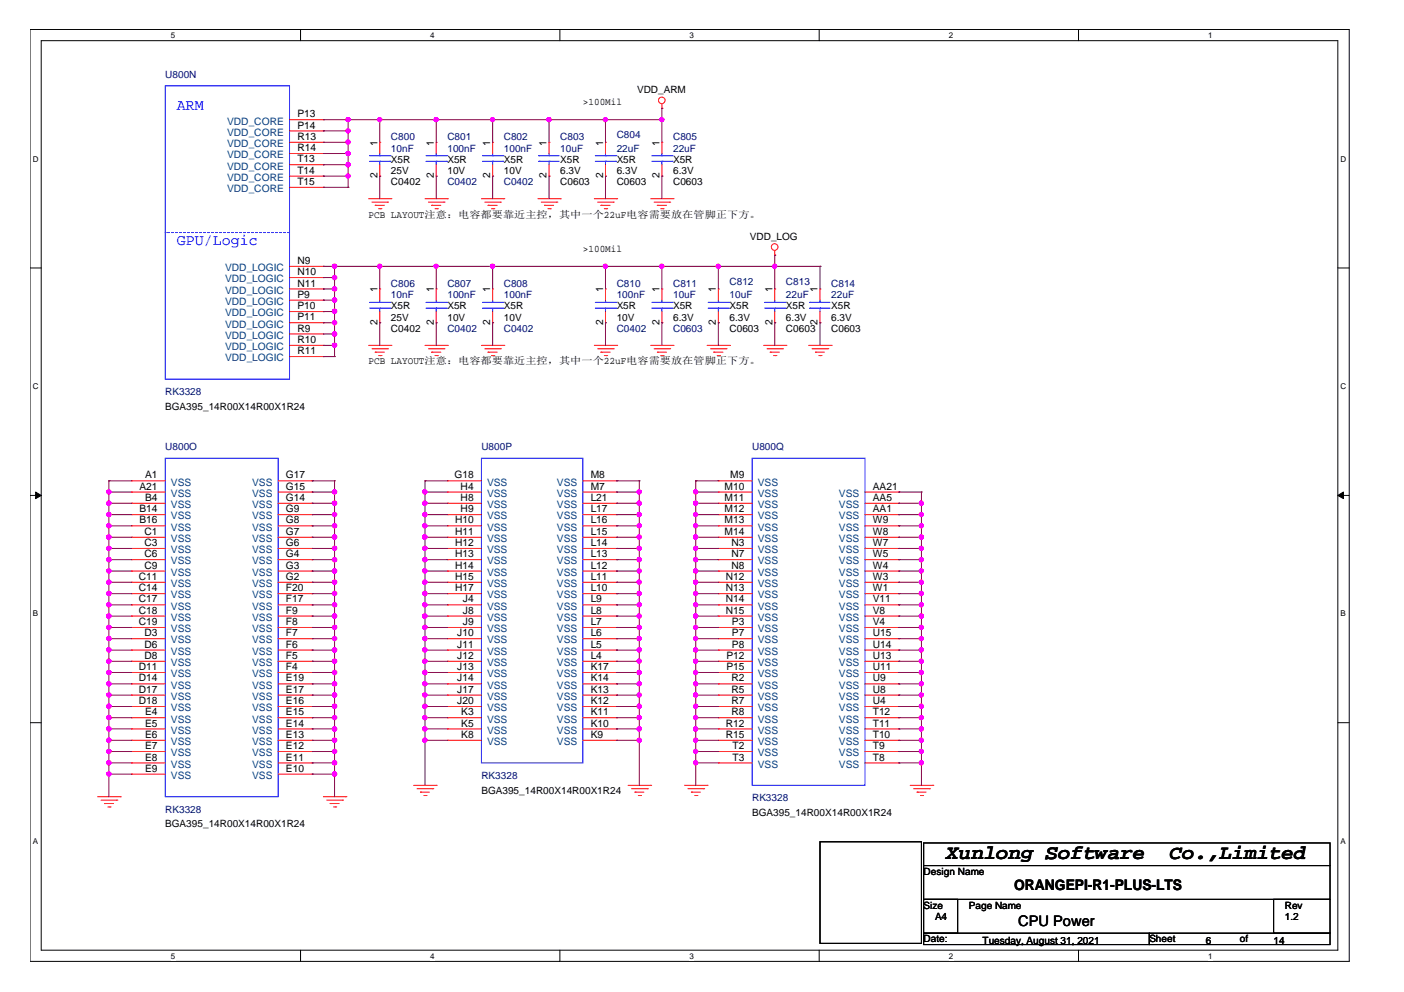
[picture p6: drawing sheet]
<svg xmlns="http://www.w3.org/2000/svg" width="297mm" height="210mm" viewBox="0 0 297 210" stroke-linecap="round" stroke-linejoin="round" font-family="sans-serif">
<path d="M6.3 6.2h279.2v197.2h-279.2zM8.7 8.6h274.3v192.5h-274.3z" fill="none" stroke="#000" stroke-width=".21"/>
<g fill="#fff">
<path d="M36.2 6.5h.9v1.9h-.9z"/>
<path d="M36.2 201.3h.9v1.9h-.9z"/>
</g>
<path d="M63.6 6.2v2.4M63.6 201.1v2.3" fill="none" stroke="#000" stroke-width=".21"/>
<g fill="#fff">
<path d="M91 6.5h.9v1.9h-.9z"/>
<path d="M91 201.3h.9v1.9h-.9z"/>
</g>
<path d="M118.4 6.2v2.4M118.4 201.1v2.3" fill="none" stroke="#000" stroke-width=".21"/>
<g fill="#fff">
<path d="M145.9 6.5h.9v1.9h-.9z"/>
<path d="M145.9 201.3h.9v1.9h-.9z"/>
</g>
<path d="M173.3 6.2v2.4M173.3 201.1v2.3" fill="none" stroke="#000" stroke-width=".21"/>
<g fill="#fff">
<path d="M200.7 6.5h1v1.9h-1z"/>
<path d="M200.7 201.3h1v1.9h-1z"/>
</g>
<path d="M228.2 6.2v2.4M228.2 201.1v2.3" fill="none" stroke="#000" stroke-width=".21"/>
<g fill="#fff">
<path d="M255.6 6.5h.9v1.9h-.9z"/>
<path d="M255.6 201.3h.9v1.9h-.9z"/>
<path d="M6.9 32.7h1.3v1.9h-1.3z"/>
<path d="M283.6 32.7h1.3v1.9h-1.3z"/>
<path d="M6.9 80.7h1.3v1.9h-1.3z"/>
<path d="M283.6 80.7h1.3v1.9h-1.3z"/>
</g>
<path d="M6.3 56.7h2.4M283 56.7h2.4" fill="none" stroke="#000" stroke-width=".21"/>
<g fill="#fff">
<path d="M6.9 128.9h1.2v1.9h-1.2z"/>
<path d="M283.6 128.9h1.2v1.9h-1.2z"/>
</g>
<path d="M6.3 104.8h2.4M283 104.8h2.4" fill="none" stroke="#000" stroke-width=".21"/>
<g fill="#000" stroke="#000" stroke-width=".21">
<path d="M7.5 104.1l1.2 .7-1.2 .7z" fill-rule="evenodd"/>
<path d="M283 104.8l1.2-.7v1.4z" fill-rule="evenodd"/>
</g>
<g fill="#fff">
<path d="M6.9 177h1.2v1.9h-1.2z"/>
<path d="M283.6 177h1.2v1.9h-1.2z"/>
</g>
<path d="M6.3 152.9h2.4M283 152.9h2.4M173.5 178.1h21.4v21.5h-21.4zM195.4 178.4h86v4.7h-86zM195.4 183.1h86v7.2h-86zM195.4 190.3h7.2v7.2h-7.2zM195.4 197.5h47.8v2.4h-47.8zM243.2 197.5h38.2v2.4h-38.2zM269.5 190.3h11.9v7.2h-11.9z" fill="none" stroke="#000" stroke-width=".21"/>
<g fill="none" stroke="#f00" stroke-width=".21">
<path d="M61.3 25.3h7.1M61.3 27.7h7.1M61.3 30.1h7.1M61.3 32.5h7.1M61.3 34.9h7.1M61.3 37.3h7.1M61.3 39.6h7.1M68.4 25.3h.1M68.4 27.7h.1M68.4 30.1h.1M68.4 32.5h.1M68.4 34.9h.1"/>
<path d="M68.4 37.3h.1M68.4 39.6h.1M80.3 30.1h.1M80.3 37.3h.1M80.3 30.1v2.4M80.3 34.9v2.4M92.3 30.1h.1M92.3 37.3h.1M92.3 30.1v2.4M92.3 34.9v2.4M104.2 30.1h.1M104.2 37.3h.1"/>
<path d="M104.2 30.1v2.4M104.2 34.9v2.4M116.2 30.1h.1M116.2 37.3h.1M116.2 30.1v2.4M116.2 34.9v2.4M128.1 30.1h.1M128.1 37.3h.1M128.1 30.1v2.4M128.1 34.9v2.4M140 22.9h.1M140 30.1h.1"/>
<path d="M140 37.3h.1M140 22v.9M140 30.1v2.4M140 34.9v2.4M61.3 56.4h7.1M61.3 58.7h7.1M68.4 56.4h.1M68.4 58.7h.1M78 42.1h4.7M78.7 42.8h3.3M79.4 43.4h.1M79.4 43.4h1.9"/>
<path d="M80.1 44.2h.5M80.6 44.2h.1M82 42.8h.1M82.7 42.1h.1M89.9 42.1h4.8M90.6 42.8h3.3M91.3 43.4h.1M91.3 43.4h2M92 44.2h.5M92.5 44.2h.1M93.9 42.8h.1M94.7 42.1h.1"/>
<path d="M101.9 42.1h4.7M102.6 42.8h3.3M103.3 43.4h.1M103.3 43.4h1.9M104 44.2h.5M104.5 44.2h.1M105.9 42.8h.1M106.6 42.1h.1M113.8 42.1h4.7M114.5 42.8h3.3M115.2 43.4h.1M115.2 43.4h1.9"/>
<path d="M115.9 44.2h.5M116.4 44.2h.1M117.8 42.8h.1M118.5 42.1h.1M125.7 42.1h4.8M126.4 42.8h3.4M127.1 43.4h.1M127.1 43.4h2M127.8 44.2h.6M128.4 44.2h.1M129.8 42.8h.1M130.5 42.1h.1"/>
<path d="M137.7 42.1h4.7M138.4 42.8h3.3M139.1 43.4h.1M139.1 43.4h1.9M139.8 44.2h.5M140.3 44.2h.1M141.7 42.8h.1M142.4 42.1h.1M163.9 54h.1M163.9 53v1M61.3 73.1h7.1M61.3 61.1h7.1"/>
<path d="M61.3 63.5h7.1M61.3 65.9h7.1M61.3 68.3h7.1M61.3 70.7h7.1M61.3 75.5h7.1M68.4 61.1h.1M68.4 63.5h.1M68.4 65.9h.1M68.4 68.3h.1M68.4 70.7h.1M68.4 73.1h.1M68.4 75.5h.1"/>
<path d="M78 73.1h4.7M78.7 73.8h3.3M79.4 74.5h.1M79.4 74.5h1.9M80.1 75.2h.5M80.3 61.1h.1M80.3 68.3h.1M80.3 61.1v2.4M80.3 65.9v2.4M80.6 75.2h.1M82 73.8h.1M82.7 73.1h.1"/>
<path d="M89.9 73.1h4.8M90.6 73.8h3.3M91.3 74.5h.1M91.3 74.5h2M92 75.2h.5M92.3 61.1h.1M92.3 68.3h.1M92.3 61.1v2.4M92.3 65.9v2.4M92.5 75.2h.1M93.9 73.8h.1M94.7 73.1h.1"/>
<path d="M101.9 73.1h4.7M102.6 73.8h3.3M103.3 74.5h.1M103.3 74.5h1.9M104 75.2h.5M104.2 61.1h.1M104.2 68.3h.1M104.2 61.1v2.4M104.2 65.9v2.4M104.5 75.2h.1M105.9 73.8h.1M106.6 73.1h.1"/>
<path d="M125.7 73.1h4.8M126.4 73.8h3.4M127.1 74.5h.1M127.1 74.5h2M127.8 75.2h.6M128.1 61.1h.1M128.1 68.3h.1M128.1 61.1v2.4M128.1 65.9v2.4M128.4 75.2h.1M129.8 73.8h.1M130.5 73.1h.1"/>
<path d="M137.7 73.1h4.7M138.4 73.8h3.3M139.1 74.5h.1M139.1 74.5h1.9M139.8 75.2h.5M140 61.1h.1M140 68.3h.1M140 61.1v2.4M140 65.9v2.4M140.3 75.2h.1M141.7 73.8h.1M142.4 73.1h.1"/>
<path d="M149.6 73.1h4.7M150.3 73.8h3.3M151 74.5h.1M151 74.5h2M151.7 75.2h.5M152 61.1h.1M152 68.3h.1M152 61.1v2.4M152 65.9v2.4M152.2 75.2h.1M153.6 73.8h.1M154.3 73.1h.1"/>
<path d="M161.5 73.1h4.8M162.3 73.8h3.3M162.9 74.5h.1M162.9 74.5h2M163.7 75.2h.5M163.9 61.1h.1M163.9 68.3h.1M163.9 61.1v2.4M163.9 65.9v2.4M164.2 75.2h.1M165.6 73.8h.1M166.3 73.1h.1"/>
<path d="M171.1 73.1h4.8M171.8 73.8h3.3M172.5 74.5h.1M172.5 74.5h1.9M173.2 75.2h.5M173.5 61.1h.1M173.5 68.3h.1M173.5 61.1v2.4M173.5 65.9v2.4M173.7 75.2h.1M175.1 73.8h.1M175.9 73.1h.1"/>
<path d="M27.8 101.7h.1M27.8 104.1h.1M27.8 106.5h.1M27.8 108.9h.1M27.8 111.3h.1M27.8 113.7h.1M27.8 116h.1M27.8 118.4h.1M27.8 101.7h7.2M27.8 104.1h7.2M27.8 106.5h7.2M27.8 108.9h7.2"/>
<path d="M27.8 111.3h7.2M27.8 113.7h7.2M27.8 116h7.2M27.8 118.4h7.2M58.8 101.7h7.2M58.8 104.1h7.2M58.8 106.5h7.2M58.8 108.9h7.2M58.8 111.3h7.2M58.8 113.7h7.2M58.8 116h7.2M58.8 118.4h7.2"/>
<path d="M66 118.4h.1M66 116h.1M66 113.7h.1M66 111.3h.1M66 108.9h.1M66 106.5h.1M66 104.1h.1M66 101.7h.1M94.7 101.7h.1M94.7 104.1h.1M94.7 106.5h.1M94.7 108.9h.1"/>
<path d="M94.7 111.3h.1M94.7 113.7h.1M94.7 116h.1M94.7 118.4h.1M94.7 101.7h7.2M94.7 104.1h7.2M94.7 106.5h7.2M94.7 108.9h7.2M94.7 111.3h7.2M94.7 113.7h7.2M94.7 116h7.2M94.7 118.4h7.2"/>
<path d="M123.3 101.7h7.2M123.3 104.1h7.2M123.3 106.5h7.2M123.3 108.9h7.2M123.3 111.3h7.2M123.3 113.7h7.2M123.3 116h7.2M123.3 118.4h7.2M130.5 118.4h.1M130.5 116h.1M130.5 113.7h.1M130.5 111.3h.1"/>
<path d="M130.5 108.9h.1M130.5 106.5h.1M130.5 104.1h.1M130.5 101.7h.1M152 101.7h.1M152 104.1h.1M152 106.5h.1M152 108.9h.1M152 111.3h.1M152 113.7h.1M152 116h.1M152 118.4h.1"/>
<path d="M152 101.7h7.1M152 104.1h7.1M152 106.5h7.1M152 108.9h7.1M152 111.3h7.1M152 113.7h7.1M152 116h7.1M152 118.4h7.1M183 104.1h7.2M183 106.5h7.2M183 108.9h7.2M183 111.3h7.2"/>
<path d="M183 113.7h7.2M183 116h7.2M183 118.4h7.2M190.2 118.4h.1M190.2 116h.1M190.2 113.7h.1M190.2 111.3h.1M190.2 108.9h.1M190.2 106.5h.1M190.2 104.1h.1M27.8 120.8h.1M27.8 123.2h.1"/>
<path d="M27.8 125.6h.1M27.8 128h.1M27.8 130.4h.1M27.8 132.8h.1M27.8 135.1h.1M27.8 137.6h.1M27.8 139.9h.1M27.8 120.8h7.2M27.8 123.2h7.2M27.8 125.6h7.2M27.8 128h7.2M27.8 130.4h7.2"/>
<path d="M27.8 132.8h7.2M27.8 135.1h7.2M27.8 137.6h7.2M27.8 139.9h7.2M58.8 120.8h7.2M58.8 123.2h7.2M58.8 125.6h7.2M58.8 128h7.2M58.8 130.4h7.2M58.8 132.8h7.2M58.8 135.1h7.2M58.8 137.6h7.2"/>
<path d="M58.8 139.9h7.2M66 139.9h.1M66 137.6h.1M66 135.1h.1M66 132.8h.1M66 130.4h.1M66 128h.1M66 125.6h.1M66 123.2h.1M66 120.8h.1M94.7 120.8h.1M94.7 123.2h.1"/>
<path d="M94.7 125.6h.1M94.7 128h.1M94.7 130.4h.1M94.7 132.8h.1M94.7 135.1h.1M94.7 137.6h.1M94.7 139.9h.1M94.7 120.8h7.2M94.7 123.2h7.2M94.7 125.6h7.2M94.7 128h7.2M94.7 130.4h7.2"/>
<path d="M94.7 132.8h7.2M94.7 135.1h7.2M94.7 137.6h7.2M94.7 139.9h7.2M123.3 120.8h7.2M123.3 123.2h7.2M123.3 125.6h7.2M123.3 128h7.2M123.3 130.4h7.2M123.3 132.8h7.2M123.3 135.1h7.2M123.3 137.6h7.2"/>
<path d="M123.3 139.9h7.2M130.5 139.9h.1M130.5 137.6h.1M130.5 135.1h.1M130.5 132.8h.1M130.5 130.4h.1M130.5 128h.1M130.5 125.6h.1M130.5 123.2h.1M130.5 120.8h.1M152 120.8h.1M152 123.2h.1"/>
<path d="M152 125.6h.1M152 128h.1M152 130.4h.1M152 132.8h.1M152 135.1h.1M152 137.6h.1M152 139.9h.1M152 120.8h7.1M152 123.2h7.1M152 125.6h7.1M152 128h7.1M152 130.4h7.1"/>
<path d="M152 132.8h7.1M152 135.1h7.1M152 137.6h7.1M152 139.9h7.1M183 120.8h7.2M183 123.2h7.2M183 125.6h7.2M183 128h7.2M183 130.4h7.2M183 132.8h7.2M183 135.1h7.2M183 137.6h7.2"/>
<path d="M183 139.9h7.2M190.2 139.9h.1M190.2 137.6h.1M190.2 135.1h.1M190.2 132.8h.1M190.2 130.4h.1M190.2 128h.1M190.2 125.6h.1M190.2 123.2h.1M190.2 120.8h.1M27.8 142.3h.1M27.8 144.7h.1"/>
<path d="M27.8 147.1h.1M27.8 149.5h.1M27.8 151.9h.1M27.8 154.2h.1M27.8 156.6h.1M27.8 159h.1M27.8 142.3h7.2M27.8 144.7h7.2M27.8 147.1h7.2M27.8 149.5h7.2M27.8 151.9h7.2M27.8 154.2h7.2"/>
<path d="M27.8 156.6h7.2M27.8 159h7.2M58.8 142.3h7.2M58.8 144.7h7.2M58.8 147.1h7.2M58.8 149.5h7.2M58.8 151.9h7.2M58.8 154.2h7.2M58.8 156.6h7.2M58.8 159h7.2M66 159h.1M66 156.6h.1"/>
<path d="M66 154.2h.1M66 151.9h.1M66 149.5h.1M66 147.1h.1M66 144.7h.1M66 142.3h.1M94.7 142.3h.1M94.7 144.7h.1M94.7 147.1h.1M94.7 149.5h.1M94.7 151.9h.1M94.7 154.2h.1"/>
<path d="M94.7 156.6h.1M94.7 142.3h7.2M94.7 144.7h7.2M94.7 147.1h7.2M94.7 149.5h7.2M94.7 151.9h7.2M94.7 154.2h7.2M94.7 156.6h7.2M123.3 142.3h7.2M123.3 144.7h7.2M123.3 147.1h7.2M123.3 149.5h7.2"/>
<path d="M123.3 151.9h7.2M123.3 154.2h7.2M123.3 156.6h7.2M130.5 156.6h.1M130.5 154.2h.1M130.5 151.9h.1M130.5 149.5h.1M130.5 147.1h.1M130.5 144.7h.1M130.5 142.3h.1M152 142.3h.1M152 144.7h.1"/>
<path d="M152 147.1h.1M152 149.5h.1M152 151.9h.1M152 154.2h.1M152 156.6h.1M152 159h.1M152 142.3h7.1M152 144.7h7.1M152 147.1h7.1M152 149.5h7.1M152 151.9h7.1M152 154.2h7.1"/>
<path d="M152 156.6h7.1M152 159h7.1M183 142.3h7.2M183 144.7h7.2M183 147.1h7.2M183 149.5h7.2M183 151.9h7.2M183 154.2h7.2M183 156.6h7.2M183 159h7.2M190.2 159h.1M190.2 156.6h.1"/>
<path d="M190.2 154.2h.1M190.2 151.9h.1M190.2 149.5h.1M190.2 147.1h.1M190.2 144.7h.1M190.2 142.3h.1M20.7 168.6h4.7M21.4 169.3h3.3M22.1 170h.1M22.1 170h1.9M22.8 170.7h.5M23.3 170.7h.1"/>
<path d="M24.7 169.3h.1M25.4 168.6h.1M27.8 161.4h.1M27.8 163.8h.1M27.8 161.4h7.2M27.8 163.8h7.2M58.8 161.4h7.2M58.8 163.8h7.2M66 163.8h.1M66 161.4h.1M68.4 168.6h4.8M69.1 169.3h3.4"/>
<path d="M69.8 170h.1M69.8 170h2M70.6 170.7h.4M71 170.7h.1M72.5 169.3h.1M73.2 168.6h.1M87.5 166.2h4.8M88.2 166.9h3.4M88.9 167.6h.1M88.9 167.6h1.9M89.7 168.3h.4M90.1 168.3h.1"/>
<path d="M91.6 166.9h.1M92.3 166.2h.1M132.9 166.2h4.8M133.6 166.9h3.3M134.3 167.6h.1M134.3 167.6h1.9M135 168.3h.5M135.5 168.3h.1M136.9 166.9h.1M137.7 166.2h.1M144.8 166.2h4.8M145.5 166.9h3.4"/>
<path d="M146.3 167.6h.1M146.3 167.6h1.9M147 168.3h.4M147.4 168.3h.1M148.9 166.9h.1M149.6 166.2h.1M152 161.4h.1M152 161.4h7.1M183 161.4h7.2M190.2 161.4h.1M192.6 166.2h4.8M193.3 166.9h3.3"/>
<path d="M194 167.6h.1M194 167.6h1.9M194.7 168.3h.5M195.2 168.3h.1M196.6 166.9h.1M197.4 166.2h.1"/>
<circle cx="140" cy="21.2" r=".7"/>
<circle cx="163.9" cy="52.3" r=".7"/>
</g>
<g fill="none" stroke="#00f" stroke-width=".21">
<path d="M35 18.2h26.3v62h-26.3zM78.2 34.1h4.3M78.2 32.9h4.3M80.3 32.9h.1M80.3 34.1h.1M80.3 32.5v.4M80.3 34.1v.8M82.5 34.1h.1M82.5 32.9h.1M90.1 34.1h4.3M90.1 32.9h4.3M92.3 32.9h.1"/>
<path d="M92.3 34.1h.1M92.3 32.5v.4M92.3 34.1v.8M94.4 34.1h.1M94.4 32.9h.1M102.1 34.1h4.3M102.1 32.9h4.3M104.2 32.9h.1M104.2 34.1h.1M104.2 32.5v.4M104.2 34.1v.8M106.4 34.1h.1"/>
<path d="M106.4 32.9h.1M114 34.1h.1M114 32.9h.1M114 34.1h4.3M114 32.9h4.3M116.2 32.9h.1M116.2 34.1h.1M116.2 32.5v.4M116.2 34.1v.8M125.9 34.1h4.4M125.9 32.9h4.4M128.1 32.9h.1"/>
<path d="M128.1 34.1h.1M128.1 32.5v.4M128.1 34.1v.8M130.3 34.1h.1M130.3 32.9h.1M137.9 34.1h4.3M137.9 32.9h4.3M140 32.9h.1M140 34.1h.1M140 32.5v.4M140 34.1v.8M142.2 34.1h.1"/>
<path d="M142.2 32.9h.1M78.2 65.2h4.3M78.2 64h4.3M80.3 64h.1M80.3 65.2h.1M80.3 63.5v.5M80.3 65.2v.7M82.5 65.2h.1M82.5 64h.1M90.1 65.2h4.3M90.1 64h4.3M92.3 64h.1"/>
<path d="M92.3 65.2h.1M92.3 63.5v.5M92.3 65.2v.7M94.4 65.2h.1M94.4 64h.1M102.1 65.2h4.3M102.1 64h4.3M104.2 64h.1M104.2 65.2h.1M104.2 63.5v.5M104.2 65.2v.7M106.4 65.2h.1"/>
<path d="M106.4 64h.1M125.9 65.2h4.4M125.9 64h4.4M128.1 64h.1M128.1 65.2h.1M128.1 63.5v.5M128.1 65.2v.7M130.3 65.2h.1M130.3 64h.1M137.9 65.2h4.3M137.9 64h4.3M140 64h.1"/>
<path d="M140 65.2h.1M140 63.5v.5M140 65.2v.7M142.2 65.2h.1M142.2 64h.1M149.8 65.2h4.3M149.8 64h4.3M152 64h.1M152 65.2h.1M152 63.5v.5M152 65.2v.7M154.1 65.2h.1"/>
<path d="M154.1 64h.1M161.8 65.2h4.3M161.8 64h4.3M163.9 64h.1M163.9 65.2h.1M163.9 63.5v.5M163.9 65.2v.7M166.1 65.2h.1M166.1 64h.1M171.3 65.2h.1M171.3 64h.1M171.3 65.2h4.3"/>
<path d="M171.3 64h4.3M173.5 64h.1M173.5 65.2h.1M173.5 63.5v.5M173.5 65.2v.7M35 97h23.8v71.6h-23.8zM101.9 97h21.4v64.4h-21.4zM159.1 97h23.9v69.2h-23.9z"/>
</g>
<path d="M35 49.2h.1M61.3 49.2h-26.3" fill="none" stroke="#00f" stroke-width=".21" stroke-dasharray=".4 .4"/>
<g fill="none" stroke="#800040" stroke-width=".21">
<path d="M68.4 37.3h.1M68.4 39.6h.1M68.4 34.9h.1M68.4 27.7h.1M68.4 30.1h.1M68.4 32.5h.1M68.4 25.3h.1M68.4 25.3h71.6M68.4 37.3h5.3M68.4 39.6h5.3M68.4 34.9h5.3M68.4 27.7h5.3"/>
<path d="M68.4 30.1h5.3M68.4 32.5h5.3M73.7 39.6h.1M73.7 37.3h.1M73.7 30.1h.1M73.7 32.5h.1M73.7 34.9h.1M73.7 27.7h.1M73.7 25.3v14.3M80.3 25.3h.1M80.3 37.3h.1M80.3 25.3v4.8"/>
<path d="M80.3 37.3v4.8M92.3 25.3h.1M92.3 37.3h.1M92.3 25.3v4.8M92.3 37.3v4.8M104.2 25.3h.1M104.2 37.3h.1M104.2 25.3v4.8M104.2 37.3v4.8M116.2 37.3h.1M116.2 25.3h.1M116.2 25.3v4.8"/>
<path d="M116.2 37.3v4.8M128.1 37.3h.1M128.1 25.3h.1M128.1 25.3v4.8M128.1 37.3v4.8M140 22.9h.1M140 37.3h.1M140 25.3h.1M140 22.9v7.2M140 37.3v4.8M68.4 58.7h.1M68.4 56.4h.1"/>
<path d="M68.4 56.4h105.1M68.4 58.7h2.4M70.8 56.4h.1M70.8 58.7h.1M70.8 56.4v19.1M80.3 56.4h.1M80.3 56.4v4.7M92.3 56.4h.1M92.3 56.4v4.7M104.2 56.4h.1M104.2 56.4v4.7M128.1 56.4h.1"/>
<path d="M128.1 56.4v4.7M140 56.4h.1M140 56.4v4.7M152 56.4h.1M152 56.4v4.7M163.9 54h.1M163.9 56.4h.1M163.9 54v7.1M173.5 56.4h.1M173.5 56.4v4.7M68.4 68.3h.1M68.4 65.9h.1"/>
<path d="M68.4 63.5h.1M68.4 61.1h.1M68.4 75.5h.1M68.4 68.3h2.4M68.4 65.9h2.4M68.4 63.5h2.4M68.4 61.1h2.4M68.4 75.5h2.4M68.4 70.7h2.4M68.4 73.1h2.4M70.8 61.1h.1M70.8 63.5h.1"/>
<path d="M70.8 65.9h.1M70.8 70.7h.1M70.8 68.3h.1M70.8 73.1h.1M70.8 75.5h.1M80.3 68.3h.1M80.3 68.3v4.8M92.3 68.3h.1M92.3 68.3v4.8M104.2 68.3h.1M104.2 68.3v4.8M128.1 68.3h.1"/>
<path d="M128.1 68.3v4.8M140 68.3h.1M140 68.3v4.8M152 68.3h.1M152 68.3v4.8M163.9 68.3h.1M163.9 68.3v4.8M173.5 68.3h.1M173.5 68.3v4.8M23 118.4h.1M23 116h.1M23 113.7h.1"/>
<path d="M23 111.3h.1M23 108.9h.1M23 106.5h.1M23 104.1h.1M23 101.7h.1M23 101.7v66.9M23 118.4h4.8M23 116h4.8M23 113.7h4.8M23 111.3h4.8M23 108.9h4.8M23 106.5h4.8"/>
<path d="M23 104.1h4.8M23 101.7h4.8M66 101.7h.1M66 104.1h.1M66 106.5h.1M66 108.9h.1M66 111.3h.1M66 113.7h.1M66 116h.1M66 118.4h.1M66 118.4h4.8M66 116h4.8"/>
<path d="M66 113.7h4.8M66 111.3h4.8M66 108.9h4.8M66 106.5h4.8M66 104.1h4.8M66 101.7h4.8M70.8 118.4h.1M70.8 101.7h.1M70.8 104.1h.1M70.8 106.5h.1M70.8 108.9h.1M70.8 111.3h.1"/>
<path d="M70.8 113.7h.1M70.8 116h.1M70.8 101.7v66.9M89.9 118.4h.1M89.9 116h.1M89.9 113.7h.1M89.9 111.3h.1M89.9 108.9h.1M89.9 106.5h.1M89.9 104.1h.1M89.9 101.7h.1M89.9 118.4h4.8"/>
<path d="M89.9 116h4.8M89.9 113.7h4.8M89.9 111.3h4.8M89.9 108.9h4.8M89.9 106.5h4.8M89.9 104.1h4.8M89.9 101.7h4.8M89.9 101.7v64.5M130.5 101.7h.1M130.5 111.3h.1M130.5 108.9h.1M130.5 106.5h.1"/>
<path d="M130.5 104.1h.1M130.5 118.4h.1M130.5 116h.1M130.5 113.7h.1M130.5 118.4h4.8M130.5 116h4.8M130.5 113.7h4.8M130.5 111.3h4.8M130.5 108.9h4.8M130.5 106.5h4.8M130.5 104.1h4.8M130.5 101.7h4.8"/>
<path d="M135.3 118.4h.1M135.3 101.7h.1M135.3 111.3h.1M135.3 108.9h.1M135.3 106.5h.1M135.3 104.1h.1M135.3 116h.1M135.3 113.7h.1M135.3 101.7v64.5M147.2 104.1h.1M147.2 118.4h.1M147.2 116h.1"/>
<path d="M147.2 113.7h.1M147.2 111.3h.1M147.2 108.9h.1M147.2 106.5h.1M147.2 101.7h.1M147.2 118.4h4.8M147.2 116h4.8M147.2 113.7h4.8M147.2 111.3h4.8M147.2 108.9h4.8M147.2 106.5h4.8M147.2 104.1h4.8"/>
<path d="M147.2 101.7h4.8M147.2 101.7v64.5M190.2 111.3h.1M190.2 108.9h.1M190.2 106.5h.1M190.2 104.1h.1M190.2 118.4h.1M190.2 116h.1M190.2 113.7h.1M190.2 118.4h4.7M190.2 116h4.7M190.2 113.7h4.7"/>
<path d="M190.2 111.3h4.7M190.2 108.9h4.7M190.2 106.5h4.7M190.2 104.1h4.7M194.9 118.4h.1M194.9 111.3h.1M194.9 108.9h.1M194.9 106.5h.1M194.9 104.1h.1M194.9 116h.1M194.9 113.7h.1M194.9 104.1v62.1"/>
<path d="M23 130.4h.1M23 128h.1M23 125.6h.1M23 123.2h.1M23 120.8h.1M23 139.9h.1M23 137.6h.1M23 135.1h.1M23 132.8h.1M23 130.4h4.8M23 128h4.8M23 125.6h4.8"/>
<path d="M23 123.2h4.8M23 120.8h4.8M23 139.9h4.8M23 137.6h4.8M23 135.1h4.8M23 132.8h4.8M66 135.1h.1M66 139.9h.1M66 137.6h.1M66 120.8h.1M66 123.2h.1M66 125.6h.1"/>
<path d="M66 128h.1M66 130.4h.1M66 132.8h.1M66 130.4h4.8M66 128h4.8M66 125.6h4.8M66 123.2h4.8M66 120.8h4.8M66 139.9h4.8M66 137.6h4.8M66 135.1h4.8M66 132.8h4.8"/>
<path d="M70.8 135.1h.1M70.8 139.9h.1M70.8 137.6h.1M70.8 120.8h.1M70.8 123.2h.1M70.8 125.6h.1M70.8 128h.1M70.8 130.4h.1M70.8 132.8h.1M89.9 130.4h.1M89.9 128h.1M89.9 125.6h.1"/>
<path d="M89.9 123.2h.1M89.9 120.8h.1M89.9 139.9h.1M89.9 137.6h.1M89.9 135.1h.1M89.9 132.8h.1M89.9 130.4h4.8M89.9 128h4.8M89.9 125.6h4.8M89.9 123.2h4.8M89.9 120.8h4.8M89.9 139.9h4.8"/>
<path d="M89.9 137.6h4.8M89.9 135.1h4.8M89.9 132.8h4.8M130.5 135.1h.1M130.5 137.6h.1M130.5 139.9h.1M130.5 120.8h.1M130.5 130.4h.1M130.5 128h.1M130.5 125.6h.1M130.5 123.2h.1M130.5 132.8h.1"/>
<path d="M130.5 130.4h4.8M130.5 128h4.8M130.5 125.6h4.8M130.5 123.2h4.8M130.5 120.8h4.8M130.5 139.9h4.8M130.5 137.6h4.8M130.5 135.1h4.8M130.5 132.8h4.8M135.3 135.1h.1M135.3 137.6h.1M135.3 139.9h.1"/>
<path d="M135.3 123.2h.1M135.3 120.8h.1M135.3 132.8h.1M135.3 130.4h.1M135.3 128h.1M135.3 125.6h.1M147.2 130.4h.1M147.2 128h.1M147.2 125.6h.1M147.2 123.2h.1M147.2 120.8h.1M147.2 139.9h.1"/>
<path d="M147.2 137.6h.1M147.2 135.1h.1M147.2 132.8h.1M147.2 130.4h4.8M147.2 128h4.8M147.2 125.6h4.8M147.2 123.2h4.8M147.2 120.8h4.8M147.2 139.9h4.8M147.2 137.6h4.8M147.2 135.1h4.8M147.2 132.8h4.8"/>
<path d="M190.2 135.1h.1M190.2 137.6h.1M190.2 139.9h.1M190.2 120.8h.1M190.2 130.4h.1M190.2 128h.1M190.2 125.6h.1M190.2 123.2h.1M190.2 132.8h.1M190.2 130.4h4.7M190.2 128h4.7M190.2 125.6h4.7"/>
<path d="M190.2 123.2h4.7M190.2 120.8h4.7M190.2 139.9h4.7M190.2 137.6h4.7M190.2 135.1h4.7M190.2 132.8h4.7M194.9 135.1h.1M194.9 137.6h.1M194.9 139.9h.1M194.9 123.2h.1M194.9 120.8h.1M194.9 132.8h.1"/>
<path d="M194.9 130.4h.1M194.9 128h.1M194.9 125.6h.1M23 147.1h.1M23 144.7h.1M23 142.3h.1M23 149.5h.1M23 151.9h.1M23 154.2h.1M23 156.6h.1M23 159h.1M23 144.7h4.8"/>
<path d="M23 147.1h4.8M23 142.3h4.8M23 149.5h4.8M23 151.9h4.8M23 154.2h4.8M23 156.6h4.8M23 159h4.8M66 147.1h.1M66 144.7h.1M66 142.3h.1M66 149.5h.1M66 151.9h.1"/>
<path d="M66 154.2h.1M66 156.6h.1M66 159h.1M66 144.7h4.8M66 147.1h4.8M66 142.3h4.8M66 149.5h4.8M66 151.9h4.8M66 154.2h4.8M66 156.6h4.8M66 159h4.8M70.8 147.1h.1"/>
<path d="M70.8 144.7h.1M70.8 142.3h.1M70.8 149.5h.1M70.8 151.9h.1M70.8 154.2h.1M70.8 156.6h.1M70.8 159h.1M89.9 149.5h.1M89.9 151.9h.1M89.9 154.2h.1M89.9 156.6h.1M89.9 147.1h.1"/>
<path d="M89.9 144.7h.1M89.9 142.3h.1M89.9 144.7h4.8M89.9 147.1h4.8M89.9 142.3h4.8M89.9 149.5h4.8M89.9 151.9h4.8M89.9 154.2h4.8M89.9 156.6h4.8M130.5 142.3h.1M130.5 144.7h.1M130.5 147.1h.1"/>
<path d="M130.5 149.5h.1M130.5 151.9h.1M130.5 154.2h.1M130.5 156.6h.1M130.5 144.7h4.8M130.5 147.1h4.8M130.5 142.3h4.8M130.5 149.5h4.8M130.5 151.9h4.8M130.5 154.2h4.8M130.5 156.6h4.8M135.3 142.3h.1"/>
<path d="M135.3 144.7h.1M135.3 147.1h.1M135.3 149.5h.1M135.3 151.9h.1M135.3 154.2h.1M135.3 156.6h.1M147.2 149.5h.1M147.2 151.9h.1M147.2 154.2h.1M147.2 156.6h.1M147.2 147.1h.1M147.2 159h.1"/>
<path d="M147.2 144.7h.1M147.2 142.3h.1M147.2 144.7h4.8M147.2 147.1h4.8M147.2 142.3h4.8M147.2 149.5h4.8M147.2 151.9h4.8M147.2 154.2h4.8M147.2 156.6h4.8M147.2 159h4.8M190.2 142.3h.1M190.2 144.7h.1"/>
<path d="M190.2 147.1h.1M190.2 149.5h.1M190.2 151.9h.1M190.2 154.2h.1M190.2 156.6h.1M190.2 159h.1M190.2 144.7h4.7M190.2 147.1h4.7M190.2 142.3h4.7M190.2 149.5h4.7M190.2 151.9h4.7M190.2 154.2h4.7"/>
<path d="M190.2 156.6h4.7M190.2 159h4.7M194.9 142.3h.1M194.9 144.7h.1M194.9 147.1h.1M194.9 149.5h.1M194.9 151.9h.1M194.9 154.2h.1M194.9 156.6h.1M194.9 159h.1M23 161.4h.1M23 163.8h.1"/>
<path d="M23 161.4h4.8M23 163.8h4.8M66 161.4h.1M66 163.8h.1M66 161.4h4.8M66 163.8h4.8M70.8 161.4h.1M70.8 163.8h.1M147.2 161.4h.1M147.2 161.4h4.8M190.2 161.4h.1M190.2 161.4h4.7"/>
<path d="M194.9 161.4h.1"/>
</g>
<g fill="#f0f" stroke="#f0f" stroke-width=".21">
<circle cx="23" cy="147.1" r=".46"/>
<circle cx="23" cy="144.7" r=".46"/>
<circle cx="92.3" cy="25.3" r=".45"/>
<circle cx="116.1" cy="25.3" r=".45"/>
<circle cx="104.2" cy="25.3" r=".45"/>
<circle cx="80.3" cy="56.3" r=".45"/>
<circle cx="92.3" cy="56.3" r=".45"/>
<circle cx="104.2" cy="56.3" r=".45"/>
<circle cx="151.9" cy="56.3" r=".45"/>
<circle cx="140" cy="56.3" r=".45"/>
<circle cx="70.8" cy="58.7" r=".47"/>
<circle cx="70.8" cy="61.1" r=".46"/>
<circle cx="70.8" cy="65.9" r=".47"/>
<circle cx="70.8" cy="63.5" r=".46"/>
<circle cx="70.8" cy="56.3" r=".46"/>
<circle cx="163.9" cy="56.3" r=".45"/>
<circle cx="73.6" cy="37.2" r=".45"/>
<circle cx="23" cy="128" r=".46"/>
<circle cx="23" cy="125.6" r=".47"/>
<circle cx="23" cy="123.2" r=".46"/>
<circle cx="23" cy="120.8" r=".46"/>
<circle cx="23" cy="118.4" r=".47"/>
<circle cx="23" cy="116" r=".46"/>
<circle cx="23" cy="113.6" r=".47"/>
<circle cx="23" cy="111.2" r=".46"/>
<circle cx="23" cy="108.9" r=".46"/>
<circle cx="23" cy="106.5" r=".47"/>
<circle cx="23" cy="104.1" r=".46"/>
<circle cx="23" cy="132.7" r=".46"/>
<circle cx="23" cy="130.4" r=".47"/>
<circle cx="23" cy="142.3" r=".47"/>
<circle cx="23" cy="139.9" r=".46"/>
<circle cx="23" cy="137.5" r=".47"/>
<circle cx="23" cy="135.1" r=".46"/>
<circle cx="128.1" cy="56.3" r=".45"/>
<circle cx="70.8" cy="70.7" r=".47"/>
<circle cx="70.8" cy="68.3" r=".46"/>
<circle cx="70.8" cy="73.1" r=".46"/>
<circle cx="70.8" cy="135.1" r=".46"/>
<circle cx="70.8" cy="149.4" r=".47"/>
<circle cx="70.8" cy="147.1" r=".46"/>
<circle cx="70.8" cy="144.7" r=".46"/>
<circle cx="70.8" cy="142.3" r=".47"/>
<circle cx="70.8" cy="139.9" r=".46"/>
<circle cx="70.8" cy="137.5" r=".47"/>
<circle cx="70.8" cy="104.1" r=".46"/>
<circle cx="70.8" cy="108.9" r=".46"/>
<circle cx="70.8" cy="106.5" r=".47"/>
<circle cx="70.8" cy="113.6" r=".47"/>
<circle cx="70.8" cy="111.2" r=".46"/>
<circle cx="70.8" cy="116" r=".46"/>
<circle cx="70.8" cy="118.4" r=".47"/>
<circle cx="70.8" cy="123.2" r=".46"/>
<circle cx="70.8" cy="120.8" r=".46"/>
<circle cx="70.8" cy="128" r=".46"/>
<circle cx="70.8" cy="125.6" r=".47"/>
<circle cx="70.8" cy="132.7" r=".46"/>
<circle cx="70.8" cy="130.4" r=".47"/>
<circle cx="70.8" cy="151.8" r=".46"/>
<circle cx="70.8" cy="156.6" r=".46"/>
<circle cx="70.8" cy="154.2" r=".47"/>
<circle cx="70.8" cy="159" r=".46"/>
<circle cx="23" cy="149.4" r=".47"/>
<circle cx="23" cy="151.8" r=".46"/>
<circle cx="23" cy="156.6" r=".46"/>
<circle cx="23" cy="154.2" r=".47"/>
<circle cx="23" cy="159" r=".46"/>
<circle cx="135.2" cy="142.3" r=".46"/>
<circle cx="135.2" cy="147.1" r=".45"/>
<circle cx="135.2" cy="144.7" r=".45"/>
<circle cx="135.2" cy="149.4" r=".46"/>
<circle cx="135.2" cy="120.8" r=".45"/>
<circle cx="135.2" cy="137.5" r=".46"/>
<circle cx="135.2" cy="139.9" r=".45"/>
<circle cx="135.2" cy="113.6" r=".46"/>
<circle cx="135.2" cy="111.2" r=".45"/>
<circle cx="135.2" cy="108.9" r=".45"/>
<circle cx="135.2" cy="106.5" r=".46"/>
<circle cx="135.2" cy="104.1" r=".45"/>
<circle cx="135.2" cy="118.4" r=".46"/>
<circle cx="135.2" cy="116" r=".45"/>
<circle cx="135.2" cy="135.1" r=".45"/>
<circle cx="135.2" cy="132.7" r=".45"/>
<circle cx="135.2" cy="130.4" r=".46"/>
<circle cx="135.2" cy="128" r=".45"/>
<circle cx="135.2" cy="125.6" r=".46"/>
<circle cx="135.2" cy="123.2" r=".45"/>
<circle cx="135.2" cy="151.8" r=".45"/>
<circle cx="135.2" cy="156.6" r=".45"/>
<circle cx="135.2" cy="154.2" r=".46"/>
<circle cx="89.9" cy="149.4" r=".47"/>
<circle cx="89.9" cy="151.8" r=".46"/>
<circle cx="89.9" cy="156.6" r=".46"/>
<circle cx="89.9" cy="154.2" r=".47"/>
<circle cx="89.9" cy="144.7" r=".46"/>
<circle cx="89.9" cy="147.1" r=".46"/>
<circle cx="89.9" cy="128" r=".46"/>
<circle cx="89.9" cy="125.6" r=".47"/>
<circle cx="89.9" cy="123.2" r=".46"/>
<circle cx="89.9" cy="120.8" r=".46"/>
<circle cx="89.9" cy="118.4" r=".47"/>
<circle cx="89.9" cy="116" r=".46"/>
<circle cx="89.9" cy="113.6" r=".47"/>
<circle cx="89.9" cy="111.2" r=".46"/>
<circle cx="89.9" cy="108.9" r=".46"/>
<circle cx="89.9" cy="106.5" r=".47"/>
<circle cx="89.9" cy="104.1" r=".46"/>
<circle cx="89.9" cy="132.7" r=".46"/>
<circle cx="89.9" cy="130.4" r=".47"/>
<circle cx="89.9" cy="142.3" r=".47"/>
<circle cx="89.9" cy="139.9" r=".46"/>
<circle cx="89.9" cy="137.5" r=".47"/>
<circle cx="89.9" cy="135.1" r=".46"/>
<circle cx="194.9" cy="135.1" r=".45"/>
<circle cx="194.9" cy="137.5" r=".46"/>
<circle cx="194.9" cy="144.7" r=".45"/>
<circle cx="194.9" cy="147.1" r=".45"/>
<circle cx="194.9" cy="120.8" r=".45"/>
<circle cx="194.9" cy="118.4" r=".46"/>
<circle cx="194.9" cy="142.3" r=".46"/>
<circle cx="194.9" cy="139.9" r=".45"/>
<circle cx="194.9" cy="111.2" r=".45"/>
<circle cx="194.9" cy="108.9" r=".45"/>
<circle cx="194.9" cy="106.5" r=".46"/>
<circle cx="194.9" cy="116" r=".45"/>
<circle cx="194.9" cy="113.6" r=".46"/>
<circle cx="194.9" cy="132.7" r=".45"/>
<circle cx="194.9" cy="130.4" r=".46"/>
<circle cx="194.9" cy="128" r=".45"/>
<circle cx="194.9" cy="125.6" r=".46"/>
<circle cx="194.9" cy="123.2" r=".45"/>
<circle cx="194.9" cy="149.4" r=".46"/>
<circle cx="194.9" cy="151.8" r=".45"/>
<circle cx="194.9" cy="156.6" r=".45"/>
<circle cx="194.9" cy="154.2" r=".46"/>
<circle cx="194.9" cy="159" r=".45"/>
<circle cx="147.2" cy="149.4" r=".46"/>
<circle cx="147.2" cy="151.8" r=".45"/>
<circle cx="147.2" cy="154.2" r=".46"/>
<circle cx="147.2" cy="156.6" r=".45"/>
<circle cx="147.2" cy="159" r=".45"/>
<circle cx="147.2" cy="144.7" r=".45"/>
<circle cx="147.2" cy="147.1" r=".45"/>
<circle cx="147.2" cy="104.1" r=".45"/>
<circle cx="147.2" cy="130.4" r=".46"/>
<circle cx="147.2" cy="128" r=".45"/>
<circle cx="147.2" cy="125.6" r=".46"/>
<circle cx="147.2" cy="123.2" r=".45"/>
<circle cx="147.2" cy="120.8" r=".45"/>
<circle cx="147.2" cy="118.4" r=".46"/>
<circle cx="147.2" cy="116" r=".45"/>
<circle cx="147.2" cy="113.6" r=".46"/>
<circle cx="147.2" cy="111.2" r=".45"/>
<circle cx="147.2" cy="108.9" r=".45"/>
<circle cx="147.2" cy="106.5" r=".46"/>
<circle cx="147.2" cy="142.3" r=".46"/>
<circle cx="147.2" cy="139.9" r=".45"/>
<circle cx="147.2" cy="137.5" r=".46"/>
<circle cx="147.2" cy="135.1" r=".45"/>
<circle cx="147.2" cy="132.7" r=".45"/>
<circle cx="194.9" cy="161.4" r=".46"/>
<circle cx="23" cy="161.4" r=".47"/>
<circle cx="23" cy="163.8" r=".46"/>
<circle cx="70.8" cy="163.8" r=".46"/>
<circle cx="70.8" cy="161.4" r=".47"/>
<circle cx="147.2" cy="161.4" r=".46"/>
<circle cx="128.1" cy="25.3" r=".45"/>
<circle cx="140" cy="25.3" r=".45"/>
<circle cx="73.6" cy="25.3" r=".45"/>
<circle cx="80.3" cy="25.3" r=".45"/>
<circle cx="73.6" cy="27.7" r=".45"/>
<circle cx="73.6" cy="30.1" r=".46"/>
<circle cx="73.6" cy="32.5" r=".45"/>
<circle cx="73.6" cy="34.8" r=".46"/>
</g>
<g font-size="4.3">
<text x="200.2" y="181.7">Xunlong Software</text>
<text x="247.4" y="181.7">Co.,Limited</text>
</g>
<g font-size="3.3" fill="#00f">
<text x="37.4" y="23.2">ARM</text>
<text x="37.4" y="51.8">GPU/Logic</text>
</g>
<g font-size="3.1">
<text x="214.5" y="188.4">ORANGEPI-R1-PLUS-LTS</text>
<text x="215.4" y="196">CPU Power</text>
</g>
<g font-size="2.2" fill="#004080">
<text x="48" y="26.3">VDD_CORE</text>
<text x="48" y="28.7">VDD_CORE</text>
<text x="48" y="31.1">VDD_CORE</text>
<text x="48" y="33.5">VDD_CORE</text>
<text x="48" y="35.9">VDD_CORE</text>
<text x="48" y="38.3">VDD_CORE</text>
<text x="48" y="40.7">VDD_CORE</text>
<text x="47.6" y="57.4">VDD_LOGIC</text>
<text x="47.6" y="59.7">VDD_LOGIC</text>
<text x="47.6" y="62.2">VDD_LOGIC</text>
<text x="47.6" y="64.5">VDD_LOGIC</text>
<text x="47.6" y="66.9">VDD_LOGIC</text>
<text x="47.6" y="69.3">VDD_LOGIC</text>
<text x="47.6" y="71.7">VDD_LOGIC</text>
<text x="47.6" y="74.1">VDD_LOGIC</text>
<text x="47.6" y="76.5">VDD_LOGIC</text>
<text x="36.2" y="102.8">VSS</text>
<text x="36.2" y="105.1">VSS</text>
<text x="36.2" y="107.5">VSS</text>
<text x="53.3" y="107.5">VSS</text>
<text x="53.3" y="105.1">VSS</text>
<text x="53.3" y="102.8">VSS</text>
<text x="103" y="102.8">VSS</text>
<text x="103" y="105.1">VSS</text>
<text x="103" y="107.5">VSS</text>
<text x="117.8" y="107.5">VSS</text>
<text x="117.8" y="105.1">VSS</text>
<text x="117.8" y="102.8">VSS</text>
<text x="160.3" y="102.8">VSS</text>
<text x="160.3" y="105.1">VSS</text>
<text x="160.3" y="107.5">VSS</text>
<text x="177.5" y="107.5">VSS</text>
<text x="177.5" y="105.1">VSS</text>
<text x="36.2" y="109.9">VSS</text>
<text x="36.2" y="112.3">VSS</text>
<text x="53.3" y="112.3">VSS</text>
<text x="53.3" y="109.9">VSS</text>
<text x="103" y="109.9">VSS</text>
<text x="103" y="112.3">VSS</text>
<text x="117.8" y="112.3">VSS</text>
<text x="117.8" y="109.9">VSS</text>
<text x="160.3" y="109.9">VSS</text>
<text x="160.3" y="112.3">VSS</text>
<text x="177.5" y="112.3">VSS</text>
<text x="177.5" y="109.9">VSS</text>
<text x="36.2" y="114.7">VSS</text>
<text x="36.2" y="117.1">VSS</text>
<text x="36.2" y="119.4">VSS</text>
<text x="53.3" y="119.4">VSS</text>
<text x="53.3" y="117.1">VSS</text>
<text x="53.3" y="114.7">VSS</text>
<text x="103" y="114.7">VSS</text>
<text x="103" y="117.1">VSS</text>
<text x="103" y="119.4">VSS</text>
<text x="117.8" y="119.4">VSS</text>
<text x="117.8" y="117.1">VSS</text>
<text x="117.8" y="114.7">VSS</text>
<text x="160.3" y="114.7">VSS</text>
<text x="160.3" y="117.1">VSS</text>
<text x="160.3" y="119.4">VSS</text>
<text x="177.5" y="119.4">VSS</text>
<text x="177.5" y="117.1">VSS</text>
<text x="177.5" y="114.7">VSS</text>
<text x="36.2" y="121.8">VSS</text>
<text x="36.2" y="124.2">VSS</text>
<text x="53.3" y="124.2">VSS</text>
<text x="53.3" y="121.8">VSS</text>
<text x="103" y="121.8">VSS</text>
<text x="103" y="124.2">VSS</text>
<text x="117.8" y="124.2">VSS</text>
<text x="117.8" y="121.8">VSS</text>
<text x="160.3" y="121.8">VSS</text>
<text x="160.3" y="124.2">VSS</text>
<text x="177.5" y="124.2">VSS</text>
<text x="177.5" y="121.8">VSS</text>
<text x="36.2" y="126.6">VSS</text>
<text x="36.2" y="129">VSS</text>
<text x="36.2" y="131.4">VSS</text>
<text x="53.3" y="131.4">VSS</text>
<text x="53.3" y="129">VSS</text>
<text x="53.3" y="126.6">VSS</text>
<text x="103" y="126.6">VSS</text>
<text x="103" y="129">VSS</text>
<text x="103" y="131.4">VSS</text>
<text x="117.8" y="131.4">VSS</text>
<text x="117.8" y="129">VSS</text>
<text x="117.8" y="126.6">VSS</text>
<text x="160.3" y="126.6">VSS</text>
<text x="160.3" y="129">VSS</text>
<text x="160.3" y="131.4">VSS</text>
<text x="177.5" y="131.4">VSS</text>
<text x="177.5" y="129">VSS</text>
<text x="177.5" y="126.6">VSS</text>
<text x="36.2" y="133.8">VSS</text>
<text x="36.2" y="136.2">VSS</text>
<text x="53.3" y="136.2">VSS</text>
<text x="53.3" y="133.8">VSS</text>
<text x="103" y="133.8">VSS</text>
<text x="103" y="136.2">VSS</text>
<text x="117.8" y="136.2">VSS</text>
<text x="117.8" y="133.8">VSS</text>
<text x="160.3" y="133.8">VSS</text>
<text x="160.3" y="136.2">VSS</text>
<text x="177.5" y="136.2">VSS</text>
<text x="177.5" y="133.8">VSS</text>
<text x="36.2" y="138.6">VSS</text>
<text x="36.2" y="140.9">VSS</text>
<text x="36.2" y="143.3">VSS</text>
<text x="53.3" y="143.3">VSS</text>
<text x="53.3" y="140.9">VSS</text>
<text x="53.3" y="138.6">VSS</text>
<text x="103" y="138.6">VSS</text>
<text x="103" y="140.9">VSS</text>
<text x="103" y="143.3">VSS</text>
<text x="117.8" y="143.3">VSS</text>
<text x="117.8" y="140.9">VSS</text>
<text x="117.8" y="138.6">VSS</text>
<text x="160.3" y="138.6">VSS</text>
<text x="160.3" y="140.9">VSS</text>
<text x="160.3" y="143.3">VSS</text>
<text x="177.5" y="143.3">VSS</text>
<text x="177.5" y="140.9">VSS</text>
<text x="177.5" y="138.6">VSS</text>
<text x="36.2" y="145.7">VSS</text>
<text x="36.2" y="148.1">VSS</text>
<text x="53.3" y="148.1">VSS</text>
<text x="53.3" y="145.7">VSS</text>
<text x="103" y="145.7">VSS</text>
<text x="103" y="148.1">VSS</text>
<text x="117.8" y="148.1">VSS</text>
<text x="117.8" y="145.7">VSS</text>
<text x="160.3" y="145.7">VSS</text>
<text x="160.3" y="148.1">VSS</text>
<text x="177.5" y="148.1">VSS</text>
<text x="177.5" y="145.7">VSS</text>
<text x="36.2" y="150.5">VSS</text>
<text x="36.2" y="152.9">VSS</text>
<text x="36.2" y="155.3">VSS</text>
<text x="53.3" y="155.3">VSS</text>
<text x="53.3" y="152.9">VSS</text>
<text x="53.3" y="150.5">VSS</text>
<text x="103" y="150.5">VSS</text>
<text x="103" y="152.9">VSS</text>
<text x="103" y="155.3">VSS</text>
<text x="117.8" y="155.3">VSS</text>
<text x="117.8" y="152.9">VSS</text>
<text x="117.8" y="150.5">VSS</text>
<text x="160.3" y="150.5">VSS</text>
<text x="160.3" y="152.9">VSS</text>
<text x="160.3" y="155.3">VSS</text>
<text x="177.5" y="155.3">VSS</text>
<text x="177.5" y="152.9">VSS</text>
<text x="177.5" y="150.5">VSS</text>
<text x="36.2" y="157.7">VSS</text>
<text x="36.2" y="160">VSS</text>
<text x="53.3" y="160">VSS</text>
<text x="53.3" y="157.7">VSS</text>
<text x="103" y="157.7">VSS</text>
<text x="117.8" y="157.7">VSS</text>
<text x="160.3" y="157.7">VSS</text>
<text x="160.3" y="160">VSS</text>
<text x="177.5" y="160">VSS</text>
<text x="177.5" y="157.7">VSS</text>
<text x="36.2" y="162.4">VSS</text>
<text x="36.2" y="164.8">VSS</text>
<text x="53.3" y="164.8">VSS</text>
<text x="53.3" y="162.4">VSS</text>
<text x="160.3" y="162.4">VSS</text>
<text x="177.5" y="162.4">VSS</text>
</g>
<g font-size="2.2">
<text x="62.9" y="24.8">P13</text>
<text x="62.9" y="27.2">P14</text>
<text x="62.9" y="29.6">R13</text>
<text x="62.9" y="32">R14</text>
<text x="62.9" y="34.3">T13</text>
<text x="79.8" y="30.8" transform="rotate(-90 79.8 30.8)">1</text>
<text x="91.8" y="30.8" transform="rotate(-90 91.8 30.8)">1</text>
<text x="103.7" y="30.8" transform="rotate(-90 103.7 30.8)">1</text>
<text x="115.7" y="30.8" transform="rotate(-90 115.7 30.8)">1</text>
<text x="127.6" y="30.8" transform="rotate(-90 127.6 30.8)">1</text>
<text x="139.5" y="30.8" transform="rotate(-90 139.5 30.8)">1</text>
<text x="62.9" y="36.8">T14</text>
<text x="62.9" y="39.1">T15</text>
<text x="79.8" y="37.7" transform="rotate(-90 79.8 37.7)">2</text>
<text x="91.8" y="37.7" transform="rotate(-90 91.8 37.7)">2</text>
<text x="103.7" y="37.7" transform="rotate(-90 103.7 37.7)">2</text>
<text x="115.7" y="37.7" transform="rotate(-90 115.7 37.7)">2</text>
<text x="127.6" y="37.7" transform="rotate(-90 127.6 37.7)">2</text>
<text x="139.5" y="37.7" transform="rotate(-90 139.5 37.7)">2</text>
<text x="62.9" y="55.9">N9</text>
<text x="62.9" y="58.2">N10</text>
<text x="62.9" y="60.6">N11</text>
<text x="62.9" y="63">P9</text>
<text x="62.9" y="65.4">P10</text>
<text x="79.8" y="61.9" transform="rotate(-90 79.8 61.9)">1</text>
<text x="91.8" y="61.9" transform="rotate(-90 91.8 61.9)">1</text>
<text x="103.7" y="61.9" transform="rotate(-90 103.7 61.9)">1</text>
<text x="127.6" y="61.9" transform="rotate(-90 127.6 61.9)">1</text>
<text x="139.5" y="61.9" transform="rotate(-90 139.5 61.9)">1</text>
<text x="151.5" y="61.9" transform="rotate(-90 151.5 61.9)">1</text>
<text x="163.4" y="61.9" transform="rotate(-90 163.4 61.9)">1</text>
<text x="173" y="61.9" transform="rotate(-90 173 61.9)">1</text>
<text x="62.9" y="67.8">P11</text>
<text x="62.9" y="70.2">R9</text>
<text x="79.8" y="68.8" transform="rotate(-90 79.8 68.8)">2</text>
<text x="91.8" y="68.8" transform="rotate(-90 91.8 68.8)">2</text>
<text x="103.7" y="68.8" transform="rotate(-90 103.7 68.8)">2</text>
<text x="127.6" y="68.8" transform="rotate(-90 127.6 68.8)">2</text>
<text x="139.5" y="68.8" transform="rotate(-90 139.5 68.8)">2</text>
<text x="151.5" y="68.8" transform="rotate(-90 151.5 68.8)">2</text>
<text x="163.4" y="68.8" transform="rotate(-90 163.4 68.8)">2</text>
<text x="173" y="68.8" transform="rotate(-90 173 68.8)">2</text>
<text x="62.9" y="72.6">R10</text>
<text x="62.9" y="74.9">R11</text>
<text x="30.7" y="101.2">A1</text>
<text x="60.5" y="101.2">G17</text>
<text x="96.1" y="101.2">G18</text>
<text x="125" y="101.2">M8</text>
<text x="154.5" y="101.2">M9</text>
<text x="29.5" y="103.6">A21</text>
<text x="30.7" y="106">B4</text>
<text x="60.5" y="106">G14</text>
<text x="60.5" y="103.6">G15</text>
<text x="97.5" y="103.6">H4</text>
<text x="97.5" y="106">H8</text>
<text x="125" y="106">L21</text>
<text x="125" y="103.6">M7</text>
<text x="153.3" y="103.6">M10</text>
<text x="153.3" y="106">M11</text>
<text x="184.7" y="106">AA5</text>
<text x="184.7" y="103.6">AA21</text>
<text x="29.5" y="108.4">B14</text>
<text x="29.5" y="110.8">B16</text>
<text x="30.6" y="113.2">C1</text>
<text x="60.5" y="113.2">G7</text>
<text x="60.5" y="110.8">G8</text>
<text x="60.5" y="108.4">G9</text>
<text x="96.3" y="110.8">H10</text>
<text x="96.3" y="113.2">H11</text>
<text x="97.5" y="108.4">H9</text>
<text x="125" y="113.2">L15</text>
<text x="125" y="110.8">L16</text>
<text x="125" y="108.4">L17</text>
<text x="153.3" y="108.4">M12</text>
<text x="153.3" y="110.8">M13</text>
<text x="153.3" y="113.2">M14</text>
<text x="184.7" y="113.2">W8</text>
<text x="184.7" y="110.8">W9</text>
<text x="184.7" y="108.4">AA1</text>
<text x="30.6" y="115.5">C3</text>
<text x="30.6" y="117.9">C6</text>
<text x="60.5" y="117.9">G4</text>
<text x="60.5" y="115.5">G6</text>
<text x="96.3" y="115.5">H12</text>
<text x="96.3" y="117.9">H13</text>
<text x="125" y="117.9">L13</text>
<text x="125" y="115.5">L14</text>
<text x="154.7" y="115.5">N3</text>
<text x="154.7" y="117.9">N7</text>
<text x="184.7" y="117.9">W5</text>
<text x="184.7" y="115.5">W7</text>
<text x="29.4" y="122.7">C11</text>
<text x="29.4" y="125.1">C14</text>
<text x="30.6" y="120.3">C9</text>
<text x="60.5" y="125.1">F20</text>
<text x="60.5" y="122.7">G2</text>
<text x="60.5" y="120.3">G3</text>
<text x="96.3" y="120.3">H14</text>
<text x="96.3" y="122.7">H15</text>
<text x="96.3" y="125.1">H17</text>
<text x="125" y="125.1">L10</text>
<text x="125" y="122.7">L11</text>
<text x="125" y="120.3">L12</text>
<text x="153.5" y="122.7">N12</text>
<text x="153.5" y="125.1">N13</text>
<text x="154.7" y="120.3">N8</text>
<text x="184.7" y="125.1">W1</text>
<text x="184.7" y="122.7">W3</text>
<text x="184.7" y="120.3">W4</text>
<text x="29.4" y="127.5">C17</text>
<text x="29.4" y="129.9">C18</text>
<text x="60.5" y="129.9">F9</text>
<text x="60.5" y="127.5">F17</text>
<text x="97.9" y="127.5">J4</text>
<text x="97.9" y="129.9">J8</text>
<text x="125" y="129.9">L8</text>
<text x="125" y="127.5">L9</text>
<text x="153.5" y="127.5">N14</text>
<text x="153.5" y="129.9">N15</text>
<text x="184.7" y="129.9">V8</text>
<text x="184.7" y="127.5">V11</text>
<text x="29.4" y="132.3">C19</text>
<text x="30.6" y="134.6">D3</text>
<text x="30.6" y="137">D6</text>
<text x="60.5" y="137">F6</text>
<text x="60.5" y="134.6">F7</text>
<text x="60.5" y="132.3">F8</text>
<text x="96.7" y="134.6">J10</text>
<text x="96.7" y="137">J11</text>
<text x="97.9" y="132.3">J9</text>
<text x="125" y="137">L5</text>
<text x="125" y="134.6">L6</text>
<text x="125" y="132.3">L7</text>
<text x="154.9" y="132.3">P3</text>
<text x="154.9" y="134.6">P7</text>
<text x="154.9" y="137">P8</text>
<text x="184.7" y="137">U14</text>
<text x="184.7" y="134.6">U15</text>
<text x="184.7" y="132.3">V4</text>
<text x="29.4" y="141.8">D11</text>
<text x="30.6" y="139.4">D8</text>
<text x="60.5" y="141.8">F4</text>
<text x="60.5" y="139.4">F5</text>
<text x="96.7" y="139.4">J12</text>
<text x="96.7" y="141.8">J13</text>
<text x="125" y="141.8">K17</text>
<text x="125" y="139.4">L4</text>
<text x="153.7" y="139.4">P12</text>
<text x="153.7" y="141.8">P15</text>
<text x="184.7" y="141.8">U11</text>
<text x="184.7" y="139.4">U13</text>
<text x="29.4" y="144.2">D14</text>
<text x="29.4" y="146.6">D17</text>
<text x="29.4" y="149">D18</text>
<text x="60.5" y="149">E16</text>
<text x="60.5" y="146.6">E17</text>
<text x="60.5" y="144.2">E19</text>
<text x="96.7" y="144.2">J14</text>
<text x="96.7" y="146.6">J17</text>
<text x="96.7" y="149">J20</text>
<text x="125" y="149">K12</text>
<text x="125" y="146.6">K13</text>
<text x="125" y="144.2">K14</text>
<text x="154.7" y="144.2">R2</text>
<text x="154.7" y="146.6">R5</text>
<text x="154.7" y="149">R7</text>
<text x="184.7" y="149">U4</text>
<text x="184.7" y="146.6">U8</text>
<text x="184.7" y="144.2">U9</text>
<text x="30.7" y="151.4">E4</text>
<text x="30.7" y="153.7">E5</text>
<text x="60.5" y="153.7">E14</text>
<text x="60.5" y="151.4">E15</text>
<text x="97.6" y="151.4">K3</text>
<text x="97.6" y="153.7">K5</text>
<text x="125" y="153.7">K10</text>
<text x="125" y="151.4">K11</text>
<text x="153.5" y="153.7">R12</text>
<text x="154.7" y="151.4">R8</text>
<text x="184.7" y="153.7">T11</text>
<text x="184.7" y="151.4">T12</text>
<text x="30.7" y="156.1">E6</text>
<text x="30.7" y="158.5">E7</text>
<text x="30.7" y="160.9">E8</text>
<text x="60.5" y="160.9">E11</text>
<text x="60.5" y="158.5">E12</text>
<text x="60.5" y="156.1">E13</text>
<text x="97.6" y="156.1">K8</text>
<text x="125" y="156.1">K9</text>
<text x="153.5" y="156.1">R15</text>
<text x="155" y="158.5">T2</text>
<text x="155" y="160.9">T3</text>
<text x="184.7" y="160.9">T8</text>
<text x="184.7" y="158.5">T9</text>
<text x="184.7" y="156.1">T10</text>
<text x="30.7" y="163.3">E9</text>
<text x="60.5" y="163.3">E10</text>
</g>
<g font-size="2.1" fill="#000080">
<text x="35" y="16.5">U800N</text>
<text x="82.7" y="29.6">C800</text>
<text x="94.7" y="29.6">C801</text>
<text x="106.6" y="29.6">C802</text>
<text x="118.5" y="29.6">C803</text>
<text x="130.5" y="29.2">C804</text>
<text x="142.4" y="29.6">C805</text>
<text x="82.7" y="32.1">10nF</text>
<text x="94.7" y="32.1">100nF</text>
<text x="106.6" y="32.1">100nF</text>
<text x="118.5" y="32.1">10uF</text>
<text x="130.5" y="32.1">22uF</text>
<text x="142.4" y="32.1">22uF</text>
<text x="94.7" y="39.2">C0402</text>
<text x="106.6" y="39.2">C0402</text>
<text x="82.7" y="60.7">C806</text>
<text x="82.7" y="63.1">10nF</text>
<text x="94.7" y="60.7">C807</text>
<text x="94.7" y="63.1">100nF</text>
<text x="106.6" y="60.7">C808</text>
<text x="106.6" y="63.1">100nF</text>
<text x="130.5" y="60.7">C810</text>
<text x="130.5" y="63.1">100nF</text>
<text x="142.4" y="60.7">C811</text>
<text x="142.4" y="63.1">10uF</text>
<text x="154.3" y="60.2">C812</text>
<text x="154.3" y="63.1">10uF</text>
<text x="166.3" y="60.2">C813</text>
<text x="166.3" y="63.1">22uF</text>
<text x="175.9" y="60.7">C814</text>
<text x="175.9" y="63.1">22uF</text>
<text x="94.7" y="70.2">C0402</text>
<text x="106.6" y="70.2">C0402</text>
<text x="130.5" y="70.2">C0402</text>
<text x="142.4" y="70.2">C0603</text>
<text x="35" y="83.6">RK3328</text>
<text x="35" y="95.3">U800O</text>
<text x="101.9" y="95.3">U800P</text>
<text x="159.1" y="95.3">U800Q</text>
<text x="101.9" y="164.8">RK3328</text>
<text x="35" y="172">RK3328</text>
<text x="159.1" y="169.6">RK3328</text>
</g>
<g font-size="2.1">
<text x="123.3" y="22.2">&gt;100Mil</text>
<text x="134.8" y="19.6">VDD_ARM</text>
<text x="82.7" y="34.4">X5R</text>
<text x="94.7" y="34.4">X5R</text>
<text x="106.6" y="34.4">X5R</text>
<text x="118.5" y="34.4">X5R</text>
<text x="130.5" y="34.4">X5R</text>
<text x="142.4" y="34.4">X5R</text>
<text x="82.7" y="39.2">C0402</text>
<text x="82.7" y="36.8">25V</text>
<text x="94.7" y="36.8">10V</text>
<text x="106.6" y="36.8">10V</text>
<text x="118.5" y="39.2">C0603</text>
<text x="118.5" y="36.8">6.3V</text>
<text x="130.5" y="39.2">C0603</text>
<text x="130.5" y="36.8">6.3V</text>
<text x="142.4" y="39.2">C0603</text>
<text x="142.4" y="36.8">6.3V</text>
<text x="78" y="46.1">PCB LAYOUT注意：电容都要靠近主控，其中一个22uF电容需要放在管脚正下方。</text>
<text x="123.3" y="53.2">&gt;100Mil</text>
<text x="158.7" y="50.7">VDD_LOG</text>
<text x="82.7" y="65.5">X5R</text>
<text x="94.7" y="65.5">X5R</text>
<text x="106.6" y="65.5">X5R</text>
<text x="130.5" y="65.5">X5R</text>
<text x="142.4" y="65.5">X5R</text>
<text x="154.3" y="65.5">X5R</text>
<text x="166.3" y="65.5">X5R</text>
<text x="175.9" y="65.5">X5R</text>
<text x="82.7" y="70.2">C0402</text>
<text x="82.7" y="67.9">25V</text>
<text x="94.7" y="67.9">10V</text>
<text x="106.6" y="67.9">10V</text>
<text x="130.5" y="67.9">10V</text>
<text x="142.4" y="67.9">6.3V</text>
<text x="154.3" y="70.2">C0603</text>
<text x="154.3" y="67.9">6.3V</text>
<text x="166.3" y="70.2">C0603</text>
<text x="166.3" y="67.9">6.3V</text>
<text x="175.9" y="70.2">C0603</text>
<text x="175.9" y="67.9">6.3V</text>
<text x="78" y="77.1">PCB LAYOUT注意：电容都要靠近主控，其中一个22uF电容需要放在管脚正下方。</text>
<text x="35" y="86.7">BGA395_14R00X14R00X1R24</text>
<text x="101.9" y="167.9">BGA395_14R00X14R00X1R24</text>
<text x="159.1" y="172.7">BGA395_14R00X14R00X1R24</text>
<text x="35" y="175.1">BGA395_14R00X14R00X1R24</text>
<text x="195.4" y="185.1">Design Name</text>
<text x="195.4" y="192.2">Size</text>
<text x="197.8" y="194.6">A4</text>
<text x="205" y="192.2">Page Name</text>
<text x="271.8" y="192.2">Rev</text>
<text x="271.8" y="194.6">1.2</text>
<text x="195.4" y="199.4">Date:</text>
<text x="207.9" y="199.7">Tuesday, August 31, 2021</text>
<text x="243.2" y="199.4">Sheet</text>
<text x="255.1" y="199.7">6</text>
<text x="262.3" y="199.4">of</text>
<text x="269.5" y="199.7">14</text>
</g>
<g font-size="1.7">
<text x="36.2" y="8">5</text>
<text x="91" y="8">4</text>
<text x="145.9" y="8">3</text>
<text x="200.7" y="8">2</text>
<text x="255.6" y="8">1</text>
<text x="6.9" y="34.2">D</text>
<text x="283.6" y="34.2">D</text>
<text x="6.9" y="82.3">C</text>
<text x="283.6" y="82.3">C</text>
<text x="6.9" y="130.4">B</text>
<text x="283.6" y="130.4">B</text>
<text x="6.9" y="178.5">A</text>
<text x="283.6" y="178.5">A</text>
<text x="36.2" y="202.8">5</text>
<text x="91" y="202.8">4</text>
<text x="145.9" y="202.8">3</text>
<text x="200.7" y="202.8">2</text>
<text x="255.6" y="202.8">1</text>
</g>
</svg>
